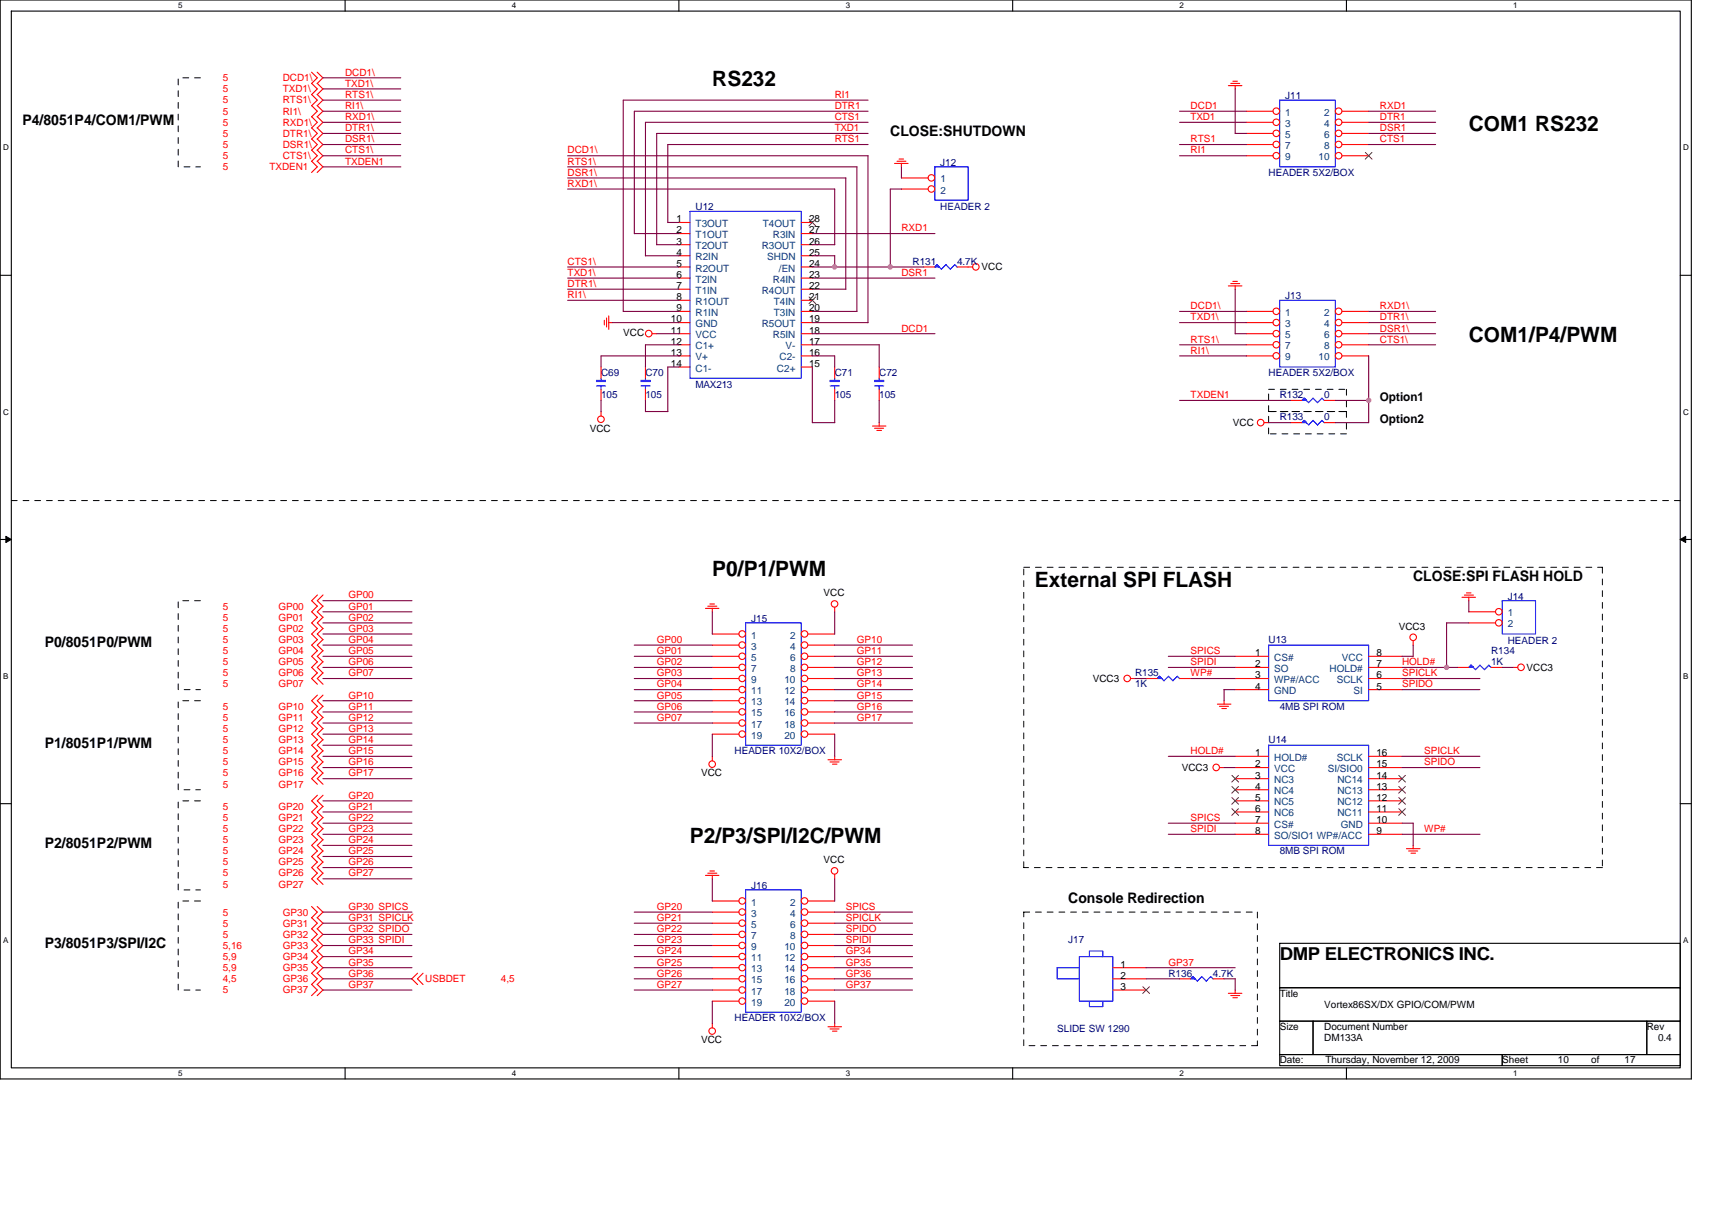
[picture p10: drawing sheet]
<svg xmlns="http://www.w3.org/2000/svg" width="297mm" height="210mm" viewBox="0 0 297 210" stroke-linecap="round" stroke-linejoin="round" font-family="sans-serif">
<path d="M0 0h293.5v187.2h-293.5zM2 1.9h289.5v183.4h-289.5z" fill="none" stroke="#000" stroke-width=".19"/>
<g fill="#fff">
<path d="M30.9 .2h.8v1.6h-.8z"/>
<path d="M30.9 185.5h.8v1.6h-.8z"/>
</g>
<path d="M59.9 0v1.9M59.9 185.3v1.9" fill="none" stroke="#000" stroke-width=".19"/>
<g fill="#fff">
<path d="M88.8 .2h.8v1.6h-.8z"/>
<path d="M88.8 185.5h.8v1.6h-.8z"/>
</g>
<path d="M117.8 0v1.9M117.8 185.3v1.9" fill="none" stroke="#000" stroke-width=".19"/>
<g fill="#fff">
<path d="M146.7 .2h.8v1.6h-.8z"/>
<path d="M146.7 185.5h.8v1.6h-.8z"/>
</g>
<path d="M175.7 0v1.9M175.7 185.3v1.9" fill="none" stroke="#000" stroke-width=".19"/>
<g fill="#fff">
<path d="M204.7 .2h.7v1.6h-.7z"/>
<path d="M204.7 185.5h.7v1.6h-.7z"/>
</g>
<path d="M233.6 0v1.9M233.6 185.3v1.9" fill="none" stroke="#000" stroke-width=".19"/>
<g fill="#fff">
<path d="M262.6 .2h.7v1.6h-.7z"/>
<path d="M262.6 185.5h.7v1.6h-.7z"/>
<path d="M.5 24.8h1v1.6h-1z"/>
<path d="M292 24.8h1v1.6h-1z"/>
<path d="M.5 70.7h1v1.5h-1z"/>
<path d="M292 70.7h1v1.5h-1z"/>
</g>
<path d="M0 47.8h2M291.5 47.8h2" fill="none" stroke="#000" stroke-width=".19"/>
<g fill="#fff">
<path d="M.5 116.5h.9v1.6h-.9z"/>
<path d="M292 116.5h.9v1.6h-.9z"/>
</g>
<path d="M0 93.6h2M291.5 93.6h2" fill="none" stroke="#000" stroke-width=".19"/>
<path d="M1 93.1l1 .5-1 .5zM291.5 93.6l1-.5v1z" fill="#000" stroke="#000" stroke-width=".17"/>
<g fill="#fff">
<path d="M.5 162.4h.9v1.5h-.9z"/>
<path d="M292 162.4h.9v1.5h-.9z"/>
</g>
<path d="M0 139.5h2M291.5 139.5h2M222 163.7h69.5v7.7h-69.5zM222 171.4h69.5v5.8h-69.5zM222 177.2h5.8v5.8h-5.8zM227.8 177.2h57.9v5.8h-57.9zM285.7 177.2h5.8v5.8h-5.8zM222 183h38.6v1.9h-38.6zM260.6 183h30.9v1.9h-30.9z" fill="none" stroke="#000" stroke-width=".19"/>
<g fill="none" stroke="#000" stroke-width=".17" stroke-dasharray="1 1 1 1 1 1 1 1">
<path d="M34.8 13.5h-3.9v15.5h3.9M220.1 67.6h13.5M220.1 71.4v-3.8M220.1 71.4h13.5M220.1 75.3v-3.9M233.6 67.6v3.8M233.6 71.4h-13.5M233.6 71.4v3.9M233.6 75.3h-13.5M2 86.9h289.5M177.6 98.4h100.4M278 98.4v52.2"/>
<path d="M34.8 104.2h-3.9v15.5h3.9M34.8 139h-3.9v15.4h3.9M34.8 121.6h-3.9v15.5h3.9M34.8 156.4h-3.9v15.4h3.9M177.6 150.6v-52.2M177.6 158.3h40.6M218.2 158.3v23.2M278 150.6h-100.4M177.6 181.5v-23.2M218.2 181.5h-40.6"/>
</g>
<g fill="none" stroke="#f00" stroke-width=".19">
<path d="M54.1 12.5l1 1-1 1M54.1 16.4l1 1-1 1M54.1 14.5l1 .9-1 1M54.1 18.3l1 1-1 .9 1 1-1 1M55 12.5l1 1-1 1M55 16.4l1 1-1 1M55 14.5l1 .9-1 1M55 18.3l1 1-1 .9 1 1-1 1M213.1 14.9h2.4M213.5 14.5h1.6M213.9 14.1h.8M214.3 14.8v.6"/>
<path d="M216.2 19.3h4.7M232.9 19.3h4.6M54.1 26l1 1-1 1M54.1 22.2l1 1-1 1M54.1 28l1 1-1 .9M54.1 24.1l1 1-1 1M55 26l1 1-1 1M55 22.2l1 1-1 1M55 28l1 1-1 .9M55 24.1l1 1-1 1M117.8 38.6h1.9M139 38.6h1.9"/>
<path d="M155.2 28.4h2.4M155.6 28h1.6M156 27.6h.8M156.4 28.3v.7M156.4 30.9h4.6M156.4 32.8h4.6M216.2 21.2h4.7M216.2 23.2h4.7M216.2 25.1h4.7M216.2 27h4.7M232.9 21.2h4.6M232.9 23.2h4.6"/>
<path d="M232.9 25.1h4.6M232.9 27h4.6M104.9 55.6v.8M105.2 55.2v1.5M105.6 56h.6M105.6 54.8v2.4M113.2 57.9h.8M117.8 57.9h1.9M117.8 56h1.9M117.8 46.3h1.9M117.8 40.5h1.9M117.8 42.5h1.9"/>
<path d="M117.8 44.4h1.9M117.8 48.3h1.9M117.8 50.2h1.9M117.8 52.1h1.9M117.8 54h1.9M117.8 59.8h1.9M139 57.9h1.9M139 56h1.9M139 46.3h1.9M139 40.5h1.9M139 42.5h1.9M139 44.4h1.9"/>
<path d="M139 48.3h1.9M139 50.2h1.9M139 52.1h1.9M139 54h1.9M139 59.8h1.9M160.2 46.3h2M166 46.3h2.8M213.1 49.6h2.4M213.5 49.2h1.6M213.9 48.8h.8M214.3 49.6v.6M216.2 57.9h4.7"/>
<path d="M216.2 56h4.7M216.2 54h4.7M216.2 59.8h4.7M232.9 57.9h4.6M232.9 56h4.6M232.9 54h4.6M232.9 59.8h4.6M104.3 63.7v1.9M104.3 67.6v1.9M104.3 71.4v.8M112 63.7v1.9M112 67.6v1.9"/>
<path d="M117.8 61.8h1.9M117.8 63.7h1.9M139 61.8h1.9M139 63.7h1.9M144.8 63.7v1.9M144.8 67.6v1.9M151.4 73.9h2.3M151.7 74.3h1.6M152.1 74.7h.8M152.5 63.7v1.9M152.5 67.6v1.9M152.5 73.3v.7"/>
<path d="M216.2 61.8h4.7M219.3 73.3h.8M224 73.3h1.9M224 69.5h1.9M229.8 73.3h1.9M229.8 69.5h1.9M232.9 61.8h4.6M55.1 111l-1 1 1 .9M55.1 109.1l-1 .9 1 1M55.1 116.8l-1 1 1 .9M55.1 114.8l-1 1 1 1M55.1 105.2l-1 1 1 .9"/>
<path d="M55.1 112.9l-1 1 1 1M55.1 103.3l-1 .9 1 1M55.1 107.1l-1 1 1 1M56 111l-.9 1 .9 .9M56 109.1l-.9 .9 .9 1M56 116.8l-.9 1 .9 .9M56 114.8l-.9 1 .9 1M56 105.2l-.9 1 .9 .9M56 112.9l-.9 1 .9 1M56 103.3l-.9 .9 .9 1M56 107.1l-.9 1 .9 1M122.4 105.6h2.3"/>
<path d="M122.8 105.2h1.6M123.2 104.8h.8M123.6 105.6v.6M123.6 115.8h4.6M123.6 117.8h4.6M123.6 110h4.6M123.6 112h4.6M123.6 113.9h4.6M123.6 119.7h4.6M140.2 115.8h4.6M140.2 117.8h4.6M140.2 110h4.6"/>
<path d="M140.2 112h4.6M140.2 113.9h4.6M140.2 119.7h4.6M144.8 105.4v.8M196.2 117.8h.8M198.9 117.8h1.9M204.7 117.8h1.9M214.3 115.8h5.8M214.3 117.8h5.8M214.3 113.9h5.8M214.3 119.7h5.8M237.5 115.8h5.8"/>
<path d="M237.5 117.8h5.8M237.5 113.9h5.8M237.5 119.7h5.8M245.2 111.2v.8M252.9 115.8h1.9M253.7 103.7h2.3M254.1 103.3h1.5M254.4 102.9h.8M254.8 103.6v.6M254.8 106.2h4.7M254.8 108.1h4.7M258.7 115.8h1.9"/>
<path d="M262.5 115.8h.8M55.1 139.9l-1 1 1 1M55.1 128.4l-1 .9 1 1-1 1 1 .9M55.1 122.6l-1 .9 1 1M55.1 126.4l-1 1 1 1M55.1 132.2l-1 1 1 1M55.1 120.6l-1 1 1 1M55.1 124.5l-1 1 1 .9M55.1 138l-1 1 1 1M55.1 134.1l-1 1 1 1M56 139.9l-.9 1 .9 1M56 128.4l-.9 .9 .9 1-.9 1 .9 .9"/>
<path d="M56 122.6l-.9 .9 .9 1M56 126.4l-.9 1 .9 1M56 132.2l-.9 1 .9 1M56 120.6l-.9 1 .9 1M56 124.5l-.9 1 .9 .9M56 138l-.9 1 .9 1M56 134.1l-.9 1 .9 1M123.6 131.2v.8M123.6 121.6h4.6M123.6 123.5h4.6M123.6 125.5h4.6M123.6 127.4h4.6"/>
<path d="M140.2 121.6h4.6M140.2 123.5h4.6M140.2 125.5h4.6M140.2 127.4h4.6M143.7 131.8h2.3M144 132.2h1.6M144.4 132.6h.8M144.8 131.3v.6M211.2 122.2h2.4M211.6 122.6h1.5M211.6 133.2h.8M212 123h.8"/>
<path d="M212.4 121.6v.6M214.3 133.2h5.8M214.3 131.3h5.8M214.3 135.1h5.8M214.3 137.1h5.8M214.3 139h5.8M237.5 133.2h5.8M237.5 131.3h5.8M237.5 135.1h5.8M237.5 137.1h5.8M237.5 139h5.8M54.1 159.2l1 1-1 1"/>
<path d="M54.1 157.3l1 1-1 1M55 159.2l1 1-1 1M55 157.3l1 1-1 1M55.1 147.7l-1 .9 1 1M55.1 143.8l-1 1 1 1M55.1 145.7l-1 1 1 1M55.1 149.6l-1 1 1 1M55.1 141.9l-1 1 1 .9M55.1 151.5l-1 1 1 1M56 147.7l-.9 .9 .9 1M56 143.8l-.9 1 .9 1M56 145.7l-.9 1 .9 1"/>
<path d="M56 149.6l-.9 1 .9 1M56 141.9l-.9 1 .9 .9M56 151.5l-.9 1 .9 1M122.4 151.9h2.3M122.8 151.5h1.6M123.2 151.2h.8M123.6 151.9v.6M123.6 156.4h4.6M123.6 158.3h4.6M140.2 156.4h4.6M140.2 158.3h4.6M144.8 151.7v.8"/>
<path d="M214.3 140.9h5.8M214.3 142.9h5.8M214.3 144.8h5.8M237.5 140.9h5.8M237.5 142.9h5.8M237.5 144.8h5.8M244 147.3h2.4M244.4 147.7h1.6M244.8 148.1h.8M245.2 146.7v.6M54.1 163.1l1 1-1 1M54.1 161.2l1 1-1 .9"/>
<path d="M54.1 165l1 1-1 1M54.1 167l1 .9-1 1M54.1 170.8l1 1-1 1M54.1 168.9l1 1-1 1M55 163.1l1 1-1 1M55 161.2l1 1-1 .9M55 165l1 1-1 1M55 167l1 .9-1 1M55 170.8l1 1-1 1M55 168.9l1 1-1 1M72.5 168.9l-1 1 1 1M73.4 168.9l-1 1 1 1"/>
<path d="M123.6 177.6v.8M123.6 167.9h4.6M123.6 169.9h4.6M123.6 171.8h4.6M123.6 160.2h4.6M123.6 162.2h4.6M123.6 164.1h4.6M123.6 166h4.6M123.6 173.7h4.6M140.2 167.9h4.6M140.2 169.9h4.6M140.2 171.8h4.6"/>
<path d="M140.2 160.2h4.6M140.2 162.2h4.6M140.2 164.1h4.6M140.2 166h4.6M140.2 173.7h4.6M143.7 178.2h2.3M144 178.6h1.6M144.4 178.9h.8M144.8 177.6v.6M193.1 167.9h5.8M193.1 169.9h5.8M193.1 171.8h5.8"/>
<path d="M204.7 169.9h1.9M210.5 169.9h1.9M213.1 172.4h2.4M213.5 172.8h1.6M213.9 173.1h.8M214.3 171.8v.6"/>
<circle cx="221.4" cy="19.3" r=".57"/>
<circle cx="232.3" cy="19.3" r=".57"/>
<circle cx="161.6" cy="32.8" r=".57"/>
<circle cx="161.6" cy="30.9" r=".57"/>
<circle cx="221.4" cy="23.1" r=".57"/>
<circle cx="221.4" cy="21.2" r=".57"/>
<circle cx="221.4" cy="25.1" r=".57"/>
<circle cx="221.4" cy="27" r=".57"/>
<circle cx="232.3" cy="25.1" r=".57"/>
<circle cx="232.3" cy="21.2" r=".57"/>
<circle cx="232.3" cy="23.1" r=".57"/>
<circle cx="232.3" cy="27" r=".57"/>
<circle cx="112.6" cy="57.9" r=".57"/>
<circle cx="169.3" cy="46.3" r=".57"/>
<circle cx="221.4" cy="54" r=".57"/>
<circle cx="221.4" cy="59.8" r=".57"/>
<circle cx="221.4" cy="57.9" r=".57"/>
<circle cx="221.4" cy="56" r=".57"/>
<circle cx="232.3" cy="59.8" r=".57"/>
<circle cx="232.3" cy="57.9" r=".57"/>
<circle cx="232.3" cy="54" r=".57"/>
<circle cx="232.3" cy="56" r=".57"/>
<circle cx="104.3" cy="72.8" r=".57"/>
<circle cx="218.7" cy="73.3" r=".57"/>
<circle cx="221.4" cy="61.8" r=".57"/>
<circle cx="232.3" cy="61.8" r=".57"/>
<circle cx="128.8" cy="110" r=".57"/>
<circle cx="128.8" cy="115.8" r=".57"/>
<circle cx="128.8" cy="117.7" r=".57"/>
<circle cx="128.8" cy="113.9" r=".57"/>
<circle cx="128.8" cy="119.7" r=".57"/>
<circle cx="128.8" cy="111.9" r=".57"/>
<circle cx="139.6" cy="110" r=".57"/>
<circle cx="139.6" cy="113.9" r=".57"/>
<circle cx="139.6" cy="119.7" r=".57"/>
<circle cx="139.6" cy="111.9" r=".57"/>
<circle cx="139.6" cy="117.7" r=".57"/>
<circle cx="139.6" cy="115.8" r=".57"/>
<circle cx="144.8" cy="104.8" r=".57"/>
<circle cx="195.6" cy="117.7" r=".57"/>
<circle cx="245.2" cy="110.6" r=".57"/>
<circle cx="260.1" cy="108.1" r=".57"/>
<circle cx="260.1" cy="106.2" r=".57"/>
<circle cx="263.9" cy="115.8" r=".57"/>
<circle cx="123.6" cy="132.6" r=".57"/>
<circle cx="128.8" cy="121.6" r=".57"/>
<circle cx="128.8" cy="125.5" r=".57"/>
<circle cx="128.8" cy="123.5" r=".57"/>
<circle cx="128.8" cy="127.4" r=".57"/>
<circle cx="139.6" cy="125.5" r=".57"/>
<circle cx="139.6" cy="123.5" r=".57"/>
<circle cx="139.6" cy="121.6" r=".57"/>
<circle cx="139.6" cy="127.4" r=".57"/>
<circle cx="211" cy="133.2" r=".57"/>
<circle cx="128.8" cy="156.3" r=".57"/>
<circle cx="128.8" cy="158.3" r=".57"/>
<circle cx="139.6" cy="158.3" r=".57"/>
<circle cx="139.6" cy="156.3" r=".57"/>
<circle cx="144.8" cy="151.1" r=".57"/>
<circle cx="123.6" cy="178.9" r=".57"/>
<circle cx="128.8" cy="167.9" r=".57"/>
<circle cx="128.8" cy="173.7" r=".57"/>
<circle cx="128.8" cy="166" r=".57"/>
<circle cx="128.8" cy="160.2" r=".57"/>
<circle cx="128.8" cy="171.8" r=".57"/>
<circle cx="128.8" cy="164.1" r=".57"/>
<circle cx="128.8" cy="169.8" r=".57"/>
<circle cx="128.8" cy="162.1" r=".57"/>
<circle cx="139.6" cy="171.8" r=".57"/>
<circle cx="139.6" cy="162.1" r=".57"/>
<circle cx="139.6" cy="167.9" r=".57"/>
<circle cx="139.6" cy="166" r=".57"/>
<circle cx="139.6" cy="173.7" r=".57"/>
<circle cx="139.6" cy="160.2" r=".57"/>
<circle cx="139.6" cy="164.1" r=".57"/>
<circle cx="139.6" cy="169.8" r=".57"/>
</g>
<g fill="none" stroke="#00f" stroke-width=".19">
<path d="M222 17.4h9.7v11.6h-9.7zM119.7 36.7h19.3v28.9h-19.3zM162.2 29h5.8v5.7h-5.8zM162.6 45.9l-.4 .4M164.1 45.9l.8 .8M164.1 45.9l-.7 .8-.8-.8M165.7 45.9l.4 .5M165.7 45.9l-.8 .8M222 52.1h9.7v11.6h-9.7zM103.5 67h1.6M104.3 65.6v.4M104.3 67v.6"/>
<path d="M111.2 67h1.6M112 65.6v.4M112 67v.6M144 67h1.6M144.8 65.6v.4M144.8 67v.6M151.8 67h1.5M152.5 65.6v.4M152.5 67v.6M226.3 73l.8 .8M226.3 69.1l.8 .8M226.3 72.9l-.4 .4"/>
<path d="M226.3 69.1l-.4 .4M227.8 73l.8 .8M227.8 69.1l.8 .8M227.8 72.9l-.7 .8M227.8 69.1l-.7 .8M229.8 73.4l-.4-.5-.8 .8M229.8 69.5l-.4-.4-.8 .8M129.4 108.1h9.6v21.2h-9.6zM201.2 117.4l.8 .8M201.2 117.3l-.4 .5M202.7 117.4l.8 .8M202.8 117.3l-.9 .8"/>
<path d="M204.3 117.4l.4 .4M204.3 117.3l-.8 .8M220.1 112h17.4v9.6h-17.4zM254.8 115.8l.4-.4 .8 .8M256 116.2l.8-.8 .8 .8M258.3 115.4l.4 .4M258.3 115.4l-.7 .8M260.6 104.2h5.8v5.8h-5.8zM220.1 129.3h17.4v17.4h-17.4zM129.4 154.4h9.6v21.3h-9.6zM183.4 167.9h3.9v2h-3.9zM187.3 166h5.8v7.7h-5.8z"/>
<path d="M189 166v-1h2.3v1h-.1M189.2 173.7h-.2v1h2.3v-1M207 169.5l.8 .8M207 169.5l-.4 .4M208.5 169.5l.8 .8M208.5 169.5l-.8 .8M210.5 169.9l-.4-.4-.8 .8"/>
</g>
<g fill="#00f" stroke="#00f" stroke-width=".19">
<path d="M201.2 117.4l.4 .4h-.8l.4-.4 .4 .4z" fill-rule="evenodd"/>
<path d="M151.8 66v.2h1.5v-.2z" fill-rule="evenodd"/>
<path d="M207 169.5l.4 .4h-.8l.4-.4 .4 .4z" fill-rule="evenodd"/>
<path d="M111.2 66v.2h1.6v-.2z" fill-rule="evenodd"/>
<path d="M226.3 73l.4 .3h-.8l.4-.3 .4 .3z" fill-rule="evenodd"/>
<path d="M103.5 66v.2h1.5v-.2z" fill-rule="evenodd"/>
<path d="M162.6 45.9l.4 .4h-.8l.4-.4 .4 .4z" fill-rule="evenodd"/>
<path d="M255.2 115.4l.4 .4h-.8l.4-.4 .4 .4z" fill-rule="evenodd"/>
<path d="M144 66v.2h1.6v-.2z" fill-rule="evenodd"/>
<path d="M225.9 69.5l.4-.4 .4 .4-.4-.4 .4 .4z" fill-rule="evenodd"/>
</g>
<g fill="none" stroke="#804000" stroke-width=".17">
<path d="M140.4 38l1.1 1.2M141.5 38l-1.1 1.2M236.9 26.5l1.2 1.1M238 26.5l-1.1 1.1M140.4 51.5l1.1 1.2M141.5 51.5l-1.1 1.2M213.7 134.6l1.2 1.1M213.7 136.5l1.2 1.1M213.7 138.4l1.2 1.2M214.9 134.6l-1.2 1.1M214.9 136.5l-1.2 1.1M214.9 138.4l-1.2 1.2"/>
<path d="M242.7 138.4l1.2 1.2M242.7 136.5l1.2 1.1M242.7 134.6l1.2 1.1M243.8 138.4l-1.1 1.2M243.8 136.5l-1.1 1.1M243.8 134.6l-1.1 1.1M213.7 140.3l1.2 1.2M214.9 140.3l-1.2 1.2M242.7 140.3l1.2 1.2M243.8 140.3l-1.1 1.2M198.3 171.2l1.1 1.2M199.4 171.2l-1.1 1.2"/>
</g>
<g fill="none" stroke="#800040" stroke-width=".19">
<path d="M56 19.3h13.5M56 17.4h13.5M56 15.4h13.5M56 13.5h13.5M150.6 19.3h-40.5v21.3M150.6 17.4h-42.5v36.6h9.7M204.7 19.3h11.6M214.3 15.4v7.8h2M237.5 19.3h11.6M56 27h13.5M56 21.2h13.5M56 23.2h13.5"/>
<path d="M56 25.1h13.5M56 29h13.6M98.5 27h52.1v29h-9.7M98.5 32.8h46.3v9.7h-3.9M98.5 30.9h48.3M98.5 29h50.2v25h-7.8M115.9 38.6h1.9M146.7 30.9v19.3M150.6 21.2h-38.6v23.2M150.6 23.2h-36.7v19.3h3.9M150.6 25.1h-34.7v13.5M156.4 29v1.9"/>
<path d="M156.4 32.8h-1.9v13.6M204.7 27h11.6M204.7 21.2h11.6M204.7 25.1h11.6M237.5 21.2h11.6M237.5 23.2h11.6M237.5 25.1h11.6M98.5 52.1h19.3M98.5 50.2h19.3M98.5 48.3h19.3M98.5 46.3h19.3M106.2 56h11.6"/>
<path d="M110.1 40.5h7.7M112 44.4h5.8M113.9 57.9h3.9M117.8 59.8h-5.8v3.9M140.9 40.5h21.3M140.9 59.8h11.6v3.9M140.9 50.2h5.9M140.9 57.9h21.3M140.9 48.3h21.3M140.9 44.4h3.9v2M140.9 46.3h19.3M204.7 54h11.6"/>
<path d="M204.7 56h11.6M204.7 59.8h11.6M214.3 57.9h2M214.3 50.2v7.7M237.5 54h11.6M237.5 56h11.6M237.5 59.8h11.6M237.5 57.9h11.6M104.3 69.5v1.9M112 69.5v1.9M112 71.4h3.9M117.8 61.8h-13.5v1.9"/>
<path d="M117.8 63.7h-1.9v7.7M140.9 61.8h3.9v1.9M140.9 63.7v9.6l3.9 .1v-3.9M152.5 69.5v3.9M204.7 69.5h19.3M204.7 61.8h11.6M220.1 73.3h3.9M231.7 69.5h5.8M237.5 61.7v11.6h-5.8M56 112h15.5M56 113.9h15.5M56 115.8h15.5"/>
<path d="M56 117.8h15.5M56 108.1h15.5M56 106.2h15.5M56 110h15.5M56 104.2h15.5M110 112h13.6M110 113.9h13.6M110 115.8h13.6M110 117.8h13.6M110 119.7h13.6M123.6 106.2v3.8M144.8 112h13.5"/>
<path d="M144.8 113.9h13.5M144.8 115.8h13.5M144.8 117.8h13.5M144.8 119.7h13.5M144.8 106.2v3.8M196.9 117.8h2M202.7 113.9h11.6M202.7 115.8h11.6M206.6 117.8h7.7M214.3 119.7h-1.9v1.9M243.2 117.8h13.6M243.2 119.7h13.6"/>
<path d="M245.2 111.9v2h-2M252.9 115.8h-9.6M254.8 104.2v2M254.8 108.1h-3.8v7.7M260.6 115.8h2M56 121.6h15.5M56 123.5h15.5M56 125.5h15.5M56 133.2h15.5M56 131.3h15.5M56 129.3h15.5M56 139h15.5"/>
<path d="M56 135.1h15.5M56 127.4h15.5M110 121.6h13.6M110 123.5h13.6M110 125.5h13.6M123.6 127.4v3.9M144.8 121.6h13.5M144.8 123.5h13.5M144.8 125.5h13.5M144.8 127.4v3.9M202.7 131.3h11.6M212.4 133.2h1.9"/>
<path d="M243.2 133.2h13.6M243.2 131.3h13.6M56 158.3h15.5M56 142.9h15.5M56 144.8h15.5M56 150.6h15.5M56 148.6h15.5M56 152.5h15.5M56 146.7h15.5M56 140.9h15.5M110 158.3h13.6M123.6 152.5v3.9"/>
<path d="M144.8 158.3h13.5M144.8 152.5v3.9M202.7 142.9h11.6M202.7 144.8h11.6M243.3 142.9h1.9v3.8M243.3 144.8h13.5M56 167.9h15.5M56 166h15.5M56 169.9h15.5M56 171.8h15.5M56 162.2h15.5M56 164.1h15.5"/>
<path d="M56 160.2h15.5M110 167.9h13.6M110 166h13.6M110 169.9h13.6M110 171.8h13.6M110 162.2h13.6M110 164.1h13.6M110 160.2h13.6M123.6 173.7v3.9M144.8 167.9h13.5M144.8 166h13.5M144.8 169.9h13.5"/>
<path d="M144.8 171.8h13.5M144.8 162.2h13.5M144.8 164.1h13.5M144.8 160.2h13.5M144.8 173.7v3.9M198.8 167.9h15.5M198.9 169.9h5.8M212.4 169.9h1.9v1.9"/>
</g>
<g fill="#f0f" stroke="#f0f" stroke-width=".19">
<circle cx="144.8" cy="46.3" r=".38"/>
<circle cx="154.5" cy="46.3" r=".38"/>
<circle cx="251" cy="115.8" r=".38"/>
<circle cx="237.5" cy="69.5" r=".38"/>
</g>
<g font-size="3.7">
<text x="123.6" y="15">RS232</text>
<text x="254.8" y="22.7">COM1 RS232</text>
<text x="254.8" y="59.4">COM1/P4/PWM</text>
<text x="123.6" y="99.9">P0/P1/PWM</text>
<text x="179.6" y="101.8">External SPI FLASH</text>
<text x="119.7" y="146.2">P2/P3/SPI/I2C/PWM</text>
</g>
<text font-size="3.1" x="222" y="166.6">DMP ELECTRONICS INC.</text>
<g font-size="2.5">
<text x="3.9" y="21.6">P4/8051P4/COM1/PWM</text>
<text x="154.5" y="23.6">CLOSE:SHUTDOWN</text>
<text x="245.2" y="100.8">CLOSE:SPI FLASH HOLD</text>
<text x="7.8" y="112.4">P0/8051P0/PWM</text>
<text x="7.8" y="129.7">P1/8051P1/PWM</text>
<text x="7.8" y="147.1">P2/8051P2/PWM</text>
<text x="185.4" y="156.8">Console Redirection</text>
<text x="7.8" y="164.5">P3/8051P3/SPI/I2C</text>
</g>
<g font-size="2.1">
<text x="239.4" y="69.5">Option1</text>
<text x="239.4" y="73.4">Option2</text>
</g>
<g font-size="1.7" fill="#f00">
<text x="38.6" y="14.1">5</text>
<text x="38.6" y="17.9">5</text>
<text x="38.6" y="16">5</text>
<text x="49.1" y="14.1">DCD1\</text>
<text x="49.1" y="17.9">RTS1\</text>
<text x="49.1" y="16">TXD1\</text>
<text x="59.9" y="15">TXD1\</text>
<text x="59.9" y="13.1">DCD1\</text>
<text x="59.9" y="17">RTS1\</text>
<text x="144.8" y="17">RI1</text>
<text x="38.6" y="23.7">5</text>
<text x="38.6" y="21.8">5</text>
<text x="38.6" y="19.9">5</text>
<text x="49.1" y="23.7">DTR1\</text>
<text x="49.1" y="21.8">RXD1\</text>
<text x="49.1" y="19.9">RI1\</text>
<text x="59.9" y="18.9">RI1\</text>
<text x="59.9" y="20.8">RXD1\</text>
<text x="59.9" y="22.8">DTR1\</text>
<text x="144.8" y="20.8">CTS1</text>
<text x="144.8" y="18.9">DTR1</text>
<text x="144.8" y="22.8">TXD1</text>
<text x="206.6" y="18.9">DCD1</text>
<text x="206.6" y="20.8">TXD1</text>
<text x="239.4" y="18.9">RXD1</text>
<text x="239.4" y="20.8">DTR1</text>
<text x="239.4" y="22.8">DSR1</text>
<text x="38.6" y="29.5">5</text>
<text x="38.6" y="27.6">5</text>
<text x="38.6" y="25.7">5</text>
<text x="46.8" y="29.5">TXDEN1</text>
<text x="49.1" y="27.6">CTS1\</text>
<text x="49.1" y="25.7">DSR1\</text>
<text x="59.9" y="28.6">TXDEN1</text>
<text x="59.9" y="24.7">DSR1\</text>
<text x="59.9" y="26.6">CTS1\</text>
<text x="98.5" y="26.6">DCD1\</text>
<text x="98.5" y="28.6">RTS1\</text>
<text x="144.8" y="24.7">RTS1</text>
<text x="206.6" y="24.7">RTS1</text>
<text x="206.6" y="26.6">RI1</text>
<text x="239.4" y="24.7">CTS1</text>
<text x="98.5" y="30.5">DSR1\</text>
<text x="98.5" y="32.4">RXD1\</text>
<text x="156.4" y="40.2">RXD1</text>
<text x="98.5" y="47.9">TXD1\</text>
<text x="98.5" y="45.9">CTS1\</text>
<text x="156.4" y="47.9">DSR1</text>
<text x="98.5" y="51.7">RI1\</text>
<text x="98.5" y="49.8">DTR1\</text>
<text x="206.6" y="53.7">DCD1\</text>
<text x="239.4" y="53.7">RXD1\</text>
<text x="156.4" y="57.5">DCD1</text>
<text x="206.6" y="59.5">RTS1\</text>
<text x="206.6" y="55.6">TXD1\</text>
<text x="239.4" y="55.6">DTR1\</text>
<text x="239.4" y="57.5">DSR1\</text>
<text x="239.4" y="59.5">CTS1\</text>
<text x="206.6" y="61.4">RI1\</text>
<text x="206.6" y="69.1">TXDEN1</text>
<text x="38.6" y="107.7">5</text>
<text x="38.6" y="105.8">5</text>
<text x="48.3" y="107.7">GP01</text>
<text x="48.3" y="105.8">GP00</text>
<text x="60.4" y="105.8">GP01</text>
<text x="60.4" y="107.7">GP02</text>
<text x="60.4" y="103.8">GP00</text>
<text x="38.6" y="113.5">5</text>
<text x="38.6" y="111.6">5</text>
<text x="38.6" y="109.6">5</text>
<text x="48.3" y="113.5">GP04</text>
<text x="48.3" y="111.6">GP03</text>
<text x="48.3" y="109.6">GP02</text>
<text x="60.4" y="113.5">GP05</text>
<text x="60.4" y="109.6">GP03</text>
<text x="60.4" y="111.6">GP04</text>
<text x="113.9" y="111.6">GP00</text>
<text x="113.9" y="113.5">GP01</text>
<text x="148.7" y="111.6">GP10</text>
<text x="148.7" y="113.5">GP11</text>
<text x="206.6" y="113.5">SPICS</text>
<text x="38.6" y="119.3">5</text>
<text x="38.6" y="117.4">5</text>
<text x="38.6" y="115.4">5</text>
<text x="48.3" y="119.3">GP07</text>
<text x="48.3" y="117.4">GP06</text>
<text x="48.3" y="115.4">GP05</text>
<text x="60.4" y="115.4">GP06</text>
<text x="60.4" y="117.4">GP07</text>
<text x="113.9" y="115.4">GP02</text>
<text x="113.9" y="117.4">GP03</text>
<text x="113.9" y="119.3">GP04</text>
<text x="148.7" y="115.4">GP12</text>
<text x="148.7" y="119.3">GP14</text>
<text x="148.7" y="117.4">GP13</text>
<text x="206.6" y="115.4">SPIDI</text>
<text x="206.6" y="117.4">WP#</text>
<text x="243.3" y="119.3">SPIDO</text>
<text x="243.3" y="117.4">SPICLK</text>
<text x="243.3" y="115.4">HOLD#</text>
<text x="38.6" y="125.1">5</text>
<text x="38.6" y="123.1">5</text>
<text x="48.3" y="125.1">GP11</text>
<text x="48.3" y="123.1">GP10</text>
<text x="60.4" y="121.2">GP10</text>
<text x="60.4" y="125.1">GP12</text>
<text x="60.4" y="123.1">GP11</text>
<text x="113.9" y="121.2">GP05</text>
<text x="113.9" y="123.1">GP06</text>
<text x="113.9" y="125.1">GP07</text>
<text x="148.7" y="121.2">GP15</text>
<text x="148.7" y="125.1">GP17</text>
<text x="148.7" y="123.1">GP16</text>
<text x="38.6" y="128.9">5</text>
<text x="38.6" y="130.9">5</text>
<text x="38.6" y="127">5</text>
<text x="48.3" y="128.9">GP13</text>
<text x="48.3" y="130.9">GP14</text>
<text x="48.3" y="127">GP12</text>
<text x="60.4" y="128.9">GP14</text>
<text x="60.4" y="130.9">GP15</text>
<text x="60.4" y="127">GP13</text>
<text x="206.6" y="130.9">HOLD#</text>
<text x="247.1" y="130.9">SPICLK</text>
<text x="38.6" y="132.8">5</text>
<text x="38.6" y="134.7">5</text>
<text x="38.6" y="136.7">5</text>
<text x="48.3" y="132.8">GP15</text>
<text x="48.3" y="134.7">GP16</text>
<text x="48.3" y="136.7">GP17</text>
<text x="60.4" y="132.8">GP16</text>
<text x="60.4" y="134.7">GP17</text>
<text x="247.1" y="132.8">SPIDO</text>
<text x="38.6" y="142.5">5</text>
<text x="38.6" y="140.5">5</text>
<text x="48.3" y="142.5">GP21</text>
<text x="48.3" y="140.5">GP20</text>
<text x="60.4" y="138.6">GP20</text>
<text x="60.4" y="140.5">GP21</text>
<text x="60.4" y="142.5">GP22</text>
<text x="206.6" y="142.5">SPICS</text>
<text x="38.6" y="146.3">5</text>
<text x="38.6" y="148.3">5</text>
<text x="38.6" y="144.4">5</text>
<text x="48.3" y="146.3">GP23</text>
<text x="48.3" y="148.3">GP24</text>
<text x="48.3" y="144.4">GP22</text>
<text x="60.4" y="148.3">GP25</text>
<text x="60.4" y="146.3">GP24</text>
<text x="60.4" y="144.4">GP23</text>
<text x="206.6" y="144.4">SPIDI</text>
<text x="247.1" y="144.4">WP#</text>
<text x="38.6" y="150.2">5</text>
<text x="38.6" y="152.1">5</text>
<text x="38.6" y="154.1">5</text>
<text x="48.3" y="150.2">GP25</text>
<text x="48.3" y="152.1">GP26</text>
<text x="48.3" y="154.1">GP27</text>
<text x="60.4" y="150.2">GP26</text>
<text x="60.4" y="152.1">GP27</text>
<text x="38.6" y="160.8">5</text>
<text x="38.6" y="158.9">5</text>
<text x="49.1" y="160.8">GP31</text>
<text x="49.1" y="158.9">GP30</text>
<text x="60.4" y="159.8">GP31 SPICLK</text>
<text x="60.4" y="157.9">GP30 SPICS</text>
<text x="60.4" y="161.8">GP32 SPIDO</text>
<text x="113.9" y="157.9">GP20</text>
<text x="113.9" y="159.8">GP21</text>
<text x="113.9" y="161.8">GP22</text>
<text x="146.7" y="159.8">SPICLK</text>
<text x="146.7" y="161.8">SPIDO</text>
<text x="146.7" y="157.9">SPICS</text>
<text x="38.6" y="164.7">5,16</text>
<text x="38.6" y="162.7">5</text>
<text x="38.6" y="166.6">5,9</text>
<text x="49.1" y="164.7">GP33</text>
<text x="49.1" y="162.7">GP32</text>
<text x="49.1" y="166.6">GP34</text>
<text x="60.4" y="163.7">GP33 SPIDI</text>
<text x="60.4" y="165.6">GP34</text>
<text x="60.4" y="167.6">GP35</text>
<text x="113.9" y="167.6">GP25</text>
<text x="113.9" y="165.6">GP24</text>
<text x="113.9" y="163.7">GP23</text>
<text x="146.7" y="167.6">GP35</text>
<text x="146.7" y="165.6">GP34</text>
<text x="146.7" y="163.7">SPIDI</text>
<text x="202.7" y="167.6">GP37</text>
<text x="38.6" y="168.5">5,9</text>
<text x="38.6" y="172.4">5</text>
<text x="38.6" y="170.5">4,5</text>
<text x="49.1" y="168.5">GP35</text>
<text x="49.1" y="172.4">GP37</text>
<text x="49.1" y="170.5">GP36</text>
<text x="60.4" y="171.4">GP37</text>
<text x="60.4" y="169.5">GP36</text>
<text x="73.8" y="170.5">USBDET</text>
<text x="86.9" y="170.5">4,5</text>
<text x="113.9" y="169.5">GP26</text>
<text x="113.9" y="171.4">GP27</text>
<text x="146.7" y="169.5">GP36</text>
<text x="146.7" y="171.4">GP37</text>
</g>
<g font-size="1.7" fill="#000080">
<text x="223" y="17.2">J11</text>
<text x="163.1" y="28.8">J12</text>
<text x="220.1" y="30.5">HEADER 5X2/BOX</text>
<text x="120.7" y="36.5">U12</text>
<text x="163.1" y="36.5">HEADER 2</text>
<text x="158.3" y="45.9">R131</text>
<text x="166" y="45.9">4.7K</text>
<text x="223" y="51.9">J13</text>
<text x="104.3" y="65.2">C69</text>
<text x="112" y="65.2">C70</text>
<text x="144.8" y="65.2">C71</text>
<text x="152.5" y="65.2">C72</text>
<text x="220.1" y="65.2">HEADER 5X2/BOX</text>
<text x="104.3" y="69.1">105</text>
<text x="112" y="69.1">105</text>
<text x="120.7" y="67.4">MAX213</text>
<text x="144.8" y="69.1">105</text>
<text x="152.5" y="69.1">105</text>
<text x="222" y="69.1">R132</text>
<text x="229.8" y="69.1">0</text>
<text x="222" y="73">R133</text>
<text x="229.8" y="73">0</text>
<text x="130.3" y="107.9">J15</text>
<text x="261.6" y="104.1">J14</text>
<text x="220.1" y="111.6">U13</text>
<text x="258.7" y="113.5">R134</text>
<text x="261.6" y="111.8">HEADER 2</text>
<text x="196.9" y="117.4">R135</text>
<text x="196.9" y="119.3">1K</text>
<text x="258.7" y="115.4">1K</text>
<text x="222" y="123.1">4MB SPI ROM</text>
<text x="127.4" y="130.9">HEADER 10X2/BOX</text>
<text x="220.1" y="128.9">U14</text>
<text x="222" y="148.3">8MB SPI ROM</text>
<text x="130.3" y="154.2">J16</text>
<text x="185.4" y="163.7">J17</text>
<text x="202.7" y="169.5">R136</text>
<text x="210.5" y="169.5">4.7K</text>
<text x="127.4" y="177.2">HEADER 10X2/BOX</text>
<text x="183.4" y="179.1">SLIDE SW 1290</text>
</g>
<g font-size="1.7" fill="#004080">
<text x="223" y="20.1">1</text>
<text x="223" y="22">3</text>
<text x="223" y="23.9">5</text>
<text x="229.7" y="20.1">2</text>
<text x="229.7" y="22">4</text>
<text x="229.7" y="23.9">6</text>
<text x="223" y="25.9">7</text>
<text x="223" y="27.8">9</text>
<text x="228.8" y="27.8">10</text>
<text x="229.7" y="25.9">8</text>
<text x="163.2" y="31.7">1</text>
<text x="163.2" y="33.6">2</text>
<text x="120.7" y="39.4">T3OUT</text>
<text x="120.7" y="41.3">T1OUT</text>
<text x="132.4" y="39.4">T4OUT</text>
<text x="134.1" y="41.3">R3IN</text>
<text x="120.7" y="43.2">T2OUT</text>
<text x="120.7" y="45.2">R2IN</text>
<text x="120.7" y="47.1">R2OUT</text>
<text x="132.2" y="43.2">R3OUT</text>
<text x="133.1" y="45.2">SHDN</text>
<text x="135.1" y="47.1">/EN</text>
<text x="120.7" y="49">T2IN</text>
<text x="120.7" y="51">T1IN</text>
<text x="120.7" y="52.9">R1OUT</text>
<text x="132.2" y="51">R4OUT</text>
<text x="134.1" y="49">R4IN</text>
<text x="134.3" y="52.9">T4IN</text>
<text x="120.7" y="54.8">R1IN</text>
<text x="120.7" y="56.8">GND</text>
<text x="120.7" y="58.7">VCC</text>
<text x="132.2" y="56.8">R5OUT</text>
<text x="134.1" y="58.7">R5IN</text>
<text x="134.3" y="54.8">T3IN</text>
<text x="223" y="54.8">1</text>
<text x="223" y="56.8">3</text>
<text x="223" y="58.7">5</text>
<text x="229.7" y="54.8">2</text>
<text x="229.7" y="56.8">4</text>
<text x="229.7" y="58.7">6</text>
<text x="120.7" y="60.6">C1+</text>
<text x="120.7" y="62.5">V+</text>
<text x="120.7" y="64.5">C1-</text>
<text x="134.8" y="64.5">C2+</text>
<text x="135.3" y="62.5">C2-</text>
<text x="136.3" y="60.6">V-</text>
<text x="223" y="60.6">7</text>
<text x="223" y="62.5">9</text>
<text x="228.8" y="62.5">10</text>
<text x="229.7" y="60.6">8</text>
<text x="261.6" y="107">1</text>
<text x="130.3" y="110.8">1</text>
<text x="130.3" y="112.7">3</text>
<text x="137.1" y="110.8">2</text>
<text x="137.1" y="112.7">4</text>
<text x="261.6" y="108.9">2</text>
<text x="130.3" y="114.7">5</text>
<text x="130.3" y="116.6">7</text>
<text x="130.3" y="118.5">9</text>
<text x="136.1" y="118.5">10</text>
<text x="137.1" y="114.7">6</text>
<text x="137.1" y="116.6">8</text>
<text x="221.1" y="114.7">CS#</text>
<text x="221.1" y="116.6">SO</text>
<text x="221.1" y="118.5">WP#/ACC</text>
<text x="230.7" y="116.6">HOLD#</text>
<text x="231.9" y="118.5">SCLK</text>
<text x="232.8" y="114.7">VCC</text>
<text x="130.3" y="120.5">11</text>
<text x="130.3" y="122.4">13</text>
<text x="130.3" y="124.3">15</text>
<text x="136.1" y="120.5">12</text>
<text x="136.1" y="122.4">14</text>
<text x="136.1" y="124.3">16</text>
<text x="221.1" y="120.5">GND</text>
<text x="234.8" y="120.5">SI</text>
<text x="130.3" y="126.3">17</text>
<text x="130.3" y="128.2">19</text>
<text x="136.1" y="126.3">18</text>
<text x="136.1" y="128.2">20</text>
<text x="221.1" y="132">HOLD#</text>
<text x="221.1" y="134">VCC</text>
<text x="221.1" y="135.9">NC3</text>
<text x="221.1" y="137.8">NC4</text>
<text x="230.4" y="134">SI/SIO0</text>
<text x="231.9" y="132">SCLK</text>
<text x="232" y="137.8">NC13</text>
<text x="232" y="135.9">NC14</text>
<text x="221.1" y="139.8">NC5</text>
<text x="221.1" y="141.7">NC6</text>
<text x="221.1" y="143.6">CS#</text>
<text x="232" y="141.7">NC11</text>
<text x="232" y="139.8">NC12</text>
<text x="232.6" y="143.6">GND</text>
<text x="221.1" y="145.6">SO/SIO1 WP#/ACC</text>
<text x="130.3" y="157.1">1</text>
<text x="130.3" y="159.1">3</text>
<text x="130.3" y="161">5</text>
<text x="137.1" y="157.1">2</text>
<text x="137.1" y="159.1">4</text>
<text x="137.1" y="161">6</text>
<text x="130.3" y="162.9">7</text>
<text x="130.3" y="164.9">9</text>
<text x="130.3" y="166.8">11</text>
<text x="136.1" y="166.8">12</text>
<text x="136.1" y="164.9">10</text>
<text x="137.1" y="162.9">8</text>
<text x="130.3" y="168.7">13</text>
<text x="130.3" y="170.6">15</text>
<text x="130.3" y="172.6">17</text>
<text x="136.1" y="168.7">14</text>
<text x="136.1" y="170.6">16</text>
<text x="136.1" y="172.6">18</text>
<text x="130.3" y="174.5">19</text>
<text x="136.1" y="174.5">20</text>
</g>
<g font-size="1.7">
<text x="117.4" y="38.6">1</text>
<text x="117.4" y="40.5">2</text>
<text x="140.4" y="40.5">27</text>
<text x="140.4" y="38.6">28</text>
<text x="117.4" y="42.4">3</text>
<text x="117.4" y="44.4">4</text>
<text x="117.4" y="46.3">5</text>
<text x="140.4" y="46.3">24</text>
<text x="140.4" y="44.4">25</text>
<text x="140.4" y="42.4">26</text>
<text x="170.3" y="46.9">VCC</text>
<text x="117.4" y="48.2">6</text>
<text x="117.4" y="50.2">7</text>
<text x="117.4" y="52.1">8</text>
<text x="140.4" y="52.1">21</text>
<text x="140.4" y="50.2">22</text>
<text x="140.4" y="48.2">23</text>
<text x="108.1" y="58.3">VCC</text>
<text x="116.4" y="56">10</text>
<text x="116.4" y="57.9">11</text>
<text x="116.4" y="59.8">12</text>
<text x="117.4" y="54">9</text>
<text x="140.4" y="59.8">17</text>
<text x="140.4" y="57.9">18</text>
<text x="140.4" y="56">19</text>
<text x="140.4" y="54">20</text>
<text x="116.4" y="61.7">13</text>
<text x="116.4" y="63.7">14</text>
<text x="140.4" y="63.7">15</text>
<text x="140.4" y="61.7">16</text>
<text x="102.3" y="74.9">VCC</text>
<text x="213.9" y="73.9">VCC</text>
<text x="142.9" y="103.5">VCC</text>
<text x="217.8" y="113.9">1</text>
<text x="238.8" y="113.9">8</text>
<text x="242.7" y="109.3">VCC3</text>
<text x="189.6" y="118.3">VCC3</text>
<text x="217.8" y="115.8">2</text>
<text x="217.8" y="117.7">3</text>
<text x="217.8" y="119.7">4</text>
<text x="238.8" y="119.7">5</text>
<text x="238.8" y="117.7">6</text>
<text x="238.8" y="115.8">7</text>
<text x="264.9" y="116.4">VCC3</text>
<text x="217.8" y="131.2">1</text>
<text x="238.8" y="131.2">16</text>
<text x="121.6" y="134.7">VCC</text>
<text x="205" y="133.8">VCC3</text>
<text x="217.8" y="133.2">2</text>
<text x="217.8" y="135.1">3</text>
<text x="217.8" y="137">4</text>
<text x="238.8" y="137">13</text>
<text x="238.8" y="135.1">14</text>
<text x="238.8" y="133.2">15</text>
<text x="217.8" y="139">5</text>
<text x="217.8" y="140.9">6</text>
<text x="217.8" y="142.8">7</text>
<text x="238.8" y="142.8">10</text>
<text x="238.8" y="140.9">11</text>
<text x="238.8" y="139">12</text>
<text x="142.9" y="149.8">VCC</text>
<text x="217.8" y="144.8">8</text>
<text x="238.8" y="144.8">9</text>
<text x="194.4" y="167.9">1</text>
<text x="194.4" y="169.8">2</text>
<text x="194.4" y="171.8">3</text>
<text x="222" y="173">Title</text>
<text x="222" y="178.8">Size</text>
<text x="229.8" y="174.9">Vortex86SX/DX GPIO/COM/PWM</text>
<text x="229.8" y="178.8">Document Number</text>
<text x="285.7" y="178.8">Rev</text>
<text x="121.6" y="181.1">VCC</text>
<text x="222" y="184.6">Date:</text>
<text x="229.8" y="180.7">DM133A</text>
<text x="230" y="184.6">Thursday, November 12, 2009</text>
<text x="260.6" y="184.6">Sheet</text>
<text x="270.3" y="184.6">10</text>
<text x="276.1" y="184.6">of</text>
<text x="281.9" y="184.6">17</text>
<text x="287.7" y="180.7">0.4</text>
</g>
<g font-size="1.4">
<text x="30.9" y="1.5">5</text>
<text x="88.8" y="1.5">4</text>
<text x="146.7" y="1.5">3</text>
<text x="204.7" y="1.5">2</text>
<text x="262.6" y="1.5">1</text>
<text x=".5" y="26.1">D</text>
<text x="292" y="26.1">D</text>
<text x=".5" y="71.9">C</text>
<text x="292" y="71.9">C</text>
<text x=".5" y="117.8">B</text>
<text x="292" y="117.8">B</text>
<text x=".5" y="163.6">A</text>
<text x="292" y="163.6">A</text>
<text x="30.9" y="186.8">5</text>
<text x="88.8" y="186.8">4</text>
<text x="146.7" y="186.8">3</text>
<text x="204.7" y="186.8">2</text>
<text x="262.6" y="186.8">1</text>
</g>
</svg>
